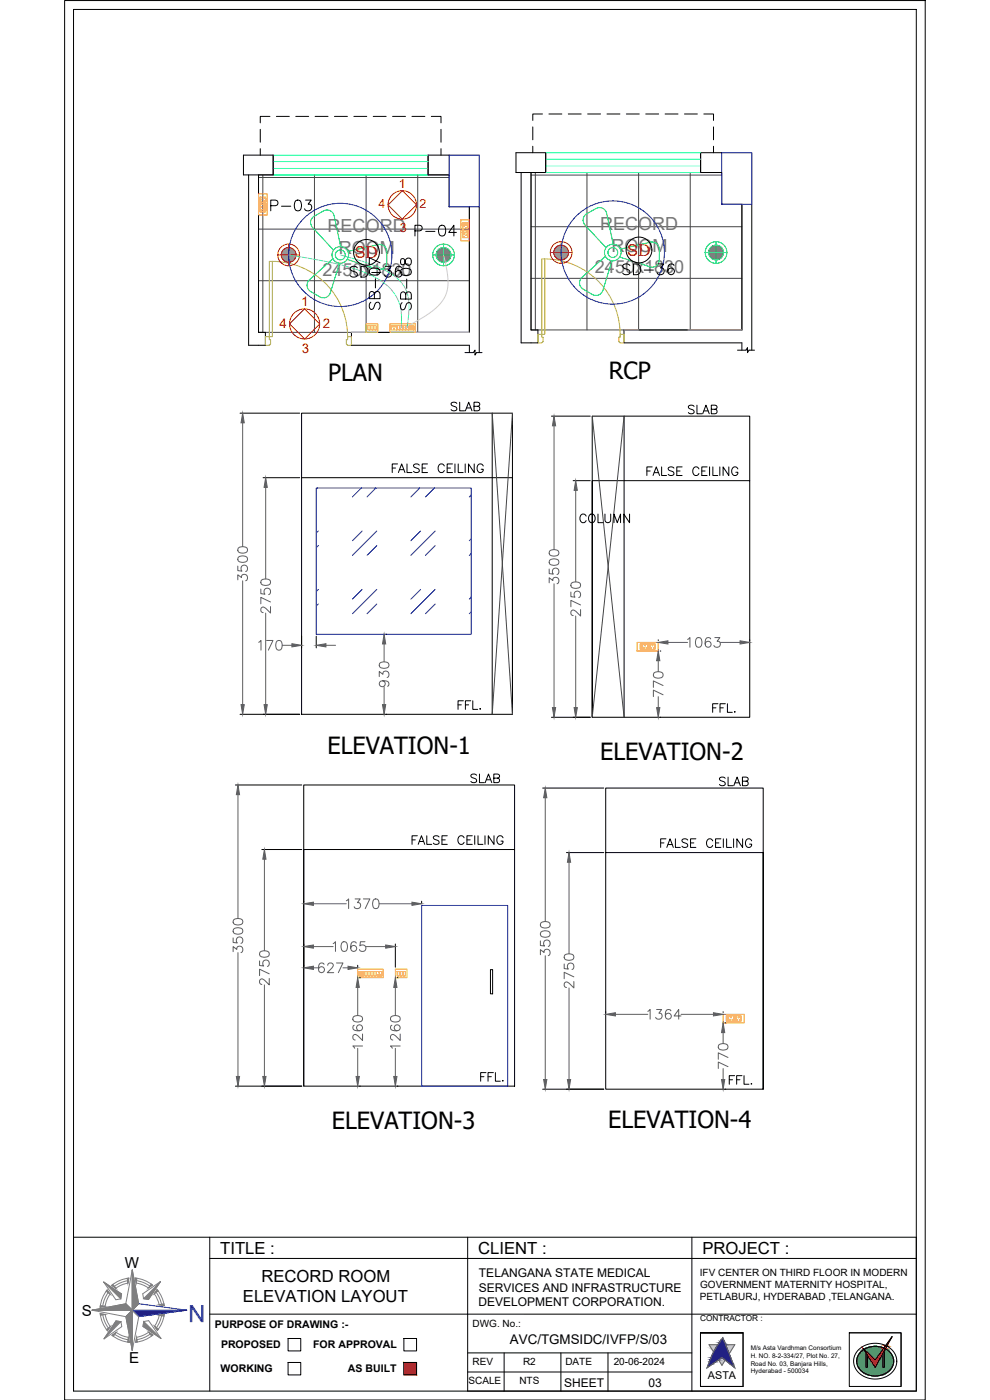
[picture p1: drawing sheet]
<svg xmlns="http://www.w3.org/2000/svg" width="297mm" height="420mm" viewBox="0 0 297 420" stroke-linecap="round" stroke-linejoin="round" font-family="sans-serif">
<!-- layer: ELE-LIGHTING WIRING -->
<g fill="none" stroke="#454545" stroke-width=".3">
<path d="M77.6 52.5h57.2v9.6h6v37.6h-63.2zM77.6 53.3h57.2M78.9 52.5v47.2M94.4 52.5v47.2M109.8 52.5v47.2M125.3 52.5v47.2M159.3 51.8h57.2v9.5h6.1v37.7h-63.3zM159.3 52.5h57.2M160.6 51.8v47.2M176.1 51.8v47.2M191.6 51.8v47.2M207.1 51.8v47.2"/>
<path d="M77.6 68.8h63.2M159.3 68h63.3M77.6 84.3h63.2M159.3 83.5h63.3"/>
</g>
<!-- layer: walls -->
<path d="M73 46.6h9v5.9h-9zM74.6 52.5v51.1h5v-3.9h-2v-47.2M134.8 46.6h-6.4v5.9h6.4M154.8 45.8h8.9v6h-8.9zM156.4 51.8v51.1h5v-3.9h-2.1v-47.2M216.5 45.8h-6.3v6h6.3M140.8 62.1v37.6h-35.3v3.9h35.3v2.2M143.8 62.1v43.7M222.6 61.3v37.7h-35.4v3.9h35.4v2.2M225.6 61.3v43.8" fill="none" stroke="#000" stroke-width=".3"/>
<!-- layer: DOOR -->
<path d="M80.8 78.4h.9v22.6h-.9zM81.7 78.4a22.6 22.6 0 0 1 22.6 23.5M162.6 77.7h.9v22.6h-.9zM163.5 77.7a22.6 22.6 0 0 1 22.5 23.5M79.6 101h1.2v.9h.4v1.3l-.4 .4h-1.2zM104.3 101h1.2v2.6h-1.2l-.4-.4v-1.3h.4zM161.4 100.3h1.2v.9h.3v1.3l-.3 .4h-1.2zM186.1 100.3h1.1v2.6h-1.1l-.4-.4v-1.3h.4z" fill="none" stroke="#c8c92d" stroke-width=".3"/>
<!-- layer: col -->
<path d="M134.8 46.6h9v15.5h-9zM216.5 45.8h9.1v15.5h-9.1z" fill="none" stroke="#00f" stroke-width=".35"/>
<!-- layer: Lines -->
<g fill="none" stroke="#000" stroke-width=".3">
<path d="M78.1 38.8v3.9M81 34.9h-2.9v2M82.9 34.9h3.9M88.7 34.9h3.9M94.6 34.9h3.8M100.4 34.9h3.8M106.2 34.9h3.8M112 34.9h3.9M117.8 34.9h3.9M123.6 34.9h3.9M129.4 34.9h2.9v2M132.3 38.8v3.9"/>
<path d="M159.9 38.1v3.9M162.8 34.2h-2.9v1.9M164.7 34.2h3.9M170.5 34.2h3.9M176.3 34.2h3.9M182.1 34.2h3.9M187.9 34.2h3.9M193.7 34.2h3.9M199.6 34.2h3.8M205.4 34.2h3.8M211.2 34.2h2.9v1.9M214.1 38.1v3.9"/>
<path d="M78.1 44.6v2M132.3 44.6v2M159.9 43.9v1.9M214.1 43.9v1.9"/>
</g>
<!-- layer: Window -->
<path d="M82 52.5h46.4M82 50.6h46.4M82 46.6h46.4M82 48.5h46.4M163.7 51.8h46.5M163.7 49.8h46.5M163.7 45.8h46.5M163.7 47.8h46.5" fill="none" stroke="#0ff" stroke-width=".3"/>
<!-- layer: wall -->
<path d="M82 46.6v5.9M128.4 46.6v5.9M163.7 45.8v6M210.2 45.8v6" fill="none" stroke="#000" stroke-width=".3"/>
<!-- layer: ELE-12W UPS LIGHT -->
<g fill="none" stroke="#0f0" stroke-width=".3">
<path d="M129.8 76.5h6.5M133.1 73.3v6.5M211.6 75.8h6.5M214.8 72.5v6.5"/>
<circle cx="133.1" cy="76.5" r="2.21"/>
<circle cx="133.1" cy="76.5" r="3.3"/>
<circle cx="214.8" cy="75.8" r="2.21"/>
<circle cx="214.8" cy="75.8" r="3.3"/>
</g>
<g fill="none" stroke="#808080" stroke-width=".3">
<path d="M130.9 76.5l2.1 2.2M130.9 76.4l2.3 2.3M130.9 76.7l2 2M130.9 76.3l2.4 2.4M130.9 76.2l2.5 2.5M130.9 76.8l1.9 1.9M130.9 76.1l2.6 2.6M130.9 76.9l1.8 1.8M130.9 76l2.7 2.7M130.9 75.9l2.8 2.7M130.9 77.1l1.6 1.5M131 75.8l2.8 2.8"/>
<path d="M131 77.2l1.3 1.4M131 75.7l2.9 2.9M131.1 75.6l2.9 2.9M131.1 77.4l1 1.1M131.1 75.5l3 3M131.1 75.4l3.1 3M131.2 77.7l.7 .7M131.2 75.3l3.1 3.1-3.1-3M131.3 75.2l3.1 3.1M131.4 75.1l3.1 3.1M131.4 75l3.2 3.1M131.5 75l3.1 3.1"/>
<path d="M131.6 74.9l3.1 3.1-3.1-3.1M131.7 74.8l3.1 3.1M131.7 74.8l3.1 3M131.8 74.7l3.1 3.1M131.9 74.6l3 3.1M132 74.6l3 3M132.1 74.5l3 3M132.2 74.5l2.9 2.9M132.3 74.5l2.8 2.8M132.3 74.4l2.9 2.8M132.4 74.4l2.8 2.8M132.5 74.4l2.7 2.7"/>
<path d="M132.6 74.3l2.6 2.7M132.7 74.3l2.6 2.6M132.8 74.3l2.5 2.5M132.9 74.3l2.4 2.4M133 74.3l2.3 2.3M133.1 74.3l2.2 2.1M133.3 74.3l2 2M133.4 74.3l1.9 1.9M133.5 74.3l1.7 1.7M133.7 74.4l1.5 1.5M133.9 74.4l1.2 1.3M134.1 74.5l1 1"/>
<path d="M134.4 74.7l.5 .5M212.6 75.7l2.3 2.3M212.6 75.8l2.2 2.2M212.6 75.9l2.1 2.1M212.6 75.6l2.4 2.4M212.7 76.1l1.9 1.9M212.7 75.5l2.4 2.5M212.7 75.4l2.5 2.6M212.7 76.2l1.7 1.8M212.7 75.3l2.6 2.6M212.7 76.4l1.6 1.5M212.7 75.2l2.7 2.7"/>
<path d="M212.7 75.1l2.8 2.8M212.8 76.5l1.3 1.4M212.8 75l2.8 2.9M212.8 74.9l2.9 2.9M212.8 74.9l3 2.9M212.8 76.7l1.1 1.1M212.9 74.8l2.9 3M212.9 74.7l3 3M213 74.6l3 3.1M213 77l.7 .6M213 74.6l3.1 3M213.1 74.5l3 3.1"/>
<path d="M213.1 74.4l3.1 3.1M213.3 74.2l3.1 3.2M213.3 74.2l3.2 3.1M213.4 74.1l3.1 3.2M213.4 74.1l3.2 3.1M213.5 74l3.1 3.1M213.6 74l3.1 3.1M213.6 73.9l3.1 3.1M213.7 73.9l3 3M213.8 73.8l3 3M213.9 73.8l2.9 3M213.9 73.8l3 2.9"/>
<path d="M214 73.7l2.9 2.9M214.1 73.7l2.8 2.8M214.2 73.7l2.8 2.7M214.3 73.6l2.7 2.7M214.4 73.6l2.6 2.6M214.5 73.6l2.5 2.6M214.6 73.6l2.4 2.5M214.7 73.6l2.4 2.3M214.8 73.6l2.3 2.2M214.9 73.6l2.2 2.1M215 73.6l2 2M215.2 73.6l1.8 1.9"/>
<path d="M215.3 73.6l1.7 1.7M215.5 73.7l1.5 1.5M215.6 73.7l1.3 1.3M215.8 73.8l1 1M216.1 74l.5 .5M216.3 77.4l-3.1-3.1 3.1 3.2"/>
</g>
<!-- layer: ELE-12W LED -->
<g fill="none" stroke="#f00" stroke-width=".3">
<path d="M83.3 76.5h6.6M86.6 73.3v6.5M165.1 75.8h6.5M168.4 72.5v6.5"/>
<circle cx="86.6" cy="76.5" r="2.21"/>
<circle cx="86.6" cy="76.5" r="3.3"/>
<circle cx="168.4" cy="75.8" r="2.21"/>
<circle cx="168.4" cy="75.8" r="3.3"/>
</g>
<g fill="none" stroke="#989898" stroke-width=".3">
<path d="M84.4 76.4l2.3 2.3M84.4 76.5l2.2 2.2M84.4 76.7l2 2M84.4 76.3l2.4 2.4M84.4 76.8l1.9 1.9M84.4 76.2l2.5 2.5M84.4 76.1l2.6 2.6M84.4 76.9l1.8 1.8M84.4 76l2.7 2.7M84.5 77.1l1.5 1.5M84.5 75.9l2.7 2.7M84.5 75.8l2.8 2.8"/>
<path d="M84.5 77.2l1.4 1.4M84.5 75.8l2.9 2.8M84.6 75.7l2.8 2.9M84.6 75.6l2.9 2.9M84.6 77.4l1.1 1.1M84.6 75.5l3 3M84.7 75.4l3 3M84.7 75.4l3.1 3M84.7 77.7l.7 .7M84.8 75.3l3 3.1M84.8 75.2l3.1 3.1M84.9 75.2l3.1 3.1"/>
<path d="M84.9 75.1l3.1 3.1M85 75l3.1 3.1M85.1 74.9l3.1 3.1M85.1 74.9l3.2 3.1M85.2 74.8l3.1 3.1M85.3 74.8l3.1 3M85.3 74.7l3.1 3.1M85.5 74.6l3 3M85.6 74.5l3 3M85.7 74.5l2.9 2.9M85.8 74.5l2.9 2.8M85.9 74.4l2.8 2.8"/>
<path d="M86 74.4l2.7 2.8M86 74.4l2.7 2.7M86.1 74.3l2.7 2.7M86.2 74.3l2.6 2.6M86.3 74.3l2.5 2.5M86.4 74.3l2.4 2.4M86.6 74.3l2.2 2.3M86.7 74.3l2.1 2.1M86.8 74.3l2 2M86.9 74.3l1.9 1.9M87.1 74.3l1.7 1.7M87.2 74.4l1.5 1.5"/>
<path d="M87.4 74.4l1.3 1.3M87.6 74.5l1 1M87.9 74.7l.5 .5M88.5 77.6l-3-3 3 3.1M166.2 75.7l2.2 2.3M166.2 75.8l2.1 2.2M166.2 75.6l2.4 2.4M166.2 75.9l2 2.1M166.2 75.5l2.5 2.5M166.2 76.1l1.9 1.9M166.2 75.4l2.6 2.6M166.2 76.2l1.7 1.8"/>
<path d="M166.2 75.3l2.7 2.6M166.2 75.2l2.8 2.7M166.2 76.4l1.6 1.5M166.3 75.1l2.7 2.8M166.3 76.5l1.3 1.4M166.3 75l2.8 2.9M166.3 74.9l2.9 2.9M166.4 74.9l2.9 2.9M166.4 76.7l1 1.1M166.4 74.8l3 3M166.4 74.7l3 3M166.5 74.6l3 3.1"/>
<path d="M166.5 77l.7 .6M166.5 74.6l3.1 3M166.6 74.5l3.1 3.1M166.6 74.4l3.1 3.1M166.7 74.4l3.1 3.1M166.7 74.3l3.2 3.1M166.8 74.2l3.1 3.2M166.8 74.2l3.2 3.1M166.9 74.1l3.1 3.2M167 74.1l3.1 3.1M167 74l3.1 3.1M167.1 74l3.1 3.1"/>
<path d="M167.2 73.9l3 3.1M167.2 73.9l3.1 3M167.3 73.8l3 3M167.4 73.8l2.9 3M167.5 73.8l2.9 2.9M167.6 73.7l2.8 2.9M167.6 73.7l2.9 2.8M167.7 73.7l2.8 2.7M167.8 73.6l2.7 2.7M167.9 73.6l2.6 2.6M168 73.6l2.6 2.6M168.1 73.6l2.5 2.5"/>
<path d="M168.2 73.6l2.4 2.3M168.3 73.6l2.3 2.2M168.4 73.6l2.2 2.1M168.6 73.6l2 2M168.7 73.6l1.9 1.9M168.8 73.6l1.7 1.7M169 73.7l1.5 1.5M169.2 73.7l1.2 1.3M169.4 73.8l.9 1M169.7 74l.5 .5"/>
</g>
<!-- layer: ELE-1200MM CEILINGFAN -->
<g fill="none" stroke="#0f0" stroke-width=".3">
<path d="M99.9 77.6l-7.1 6.4a2.17 2.17 0 0 0 .4 3.5l2.7 1.6a2.17 2.17 0 0 0 3.2-1.2l2.8-8.9M100.3 64.7l1.9 9.3M100.3 64.7a2.17 2.17 0 0 0-3.2-1.4l-2.8 1.6a2.17 2.17 0 0 0-.6 3.3l6.4 6.9M104.4 75.5l9-2.1a2.17 2.17 0 0 1 2.7 2.1M181.6 76.9l-7 6.4a2.17 2.17 0 0 0 .3 3.4M183.6 78.3l-2.7 8.9a2.17 2.17 0 0 1-3.2 1.2l-2.8-1.6M184 73.3l-2-9.3a2.17 2.17 0 0 0-3.2-1.4l-2.8 1.6a2.17 2.17 0 0 0-.5 3.3l6.3 6.8M186.1 74.8l9.1-2.1a2.17 2.17 0 0 1 2.6 2.1v3.2"/>
<circle cx="102.1" cy="76.5" r="1.48"/>
<circle cx="102.1" cy="76.5" r="2.5"/>
<circle cx="183.9" cy="75.8" r="1.48"/>
<circle cx="183.9" cy="75.8" r="2.5"/>
</g>
<g fill="none" stroke="#00f" stroke-width=".3">
<circle cx="102.1" cy="76.5" r="15.5"/>
<circle cx="183.9" cy="75.8" r="15.5"/>
</g>
<!-- layer: ELE-LIGHTING WIRING -->
<path d="M133.1 76.5a23.2 23.2 0 0 1 1 10.9 15.3 15.3 0 0 1-8 8.4l-4.8 2.6M105.5 99.7h4.3M124.6 99.7h16.2M187.2 99h4.4M206.4 99h16.2" fill="none" stroke="#debad0" stroke-width=".3"/>
<!-- layer: ELE-4M UPS P.SB -->
<path d="M109.8 97.2h3.5v2.5h-3.5zM110.4 97.7h.6v1.3h-.6zM111.2 97.7h.7v1.3h-.7zM112.1 97.7h.7v1.3h-.7zM118.6 290.8h3.5v2.6h-3.5zM119.1 291.6h.7v1.3h-.7zM120 291.6h.7v1.3h-.7zM120.9 291.6h.7v1.3h-.7z" fill="none" stroke="#ffbf00" stroke-width=".3"/>
<!-- layer: ELE-4M RAW P.SB -->
<g fill="none" stroke="#ffbf00" stroke-width=".3">
<path d="M117 97.2h7.6v2.5h-7.6zM117.4 97.7h1.6v1.3h-1.6zM117.8 98h.2zM118.1 98.5l.1 .3zM118.4 98l.2 .1zM119.1 97.7h.7v1.3h-.7zM120 97.7h.7v1.3h-.7zM120.9 97.7h.7v1.3h-.7zM121.8 97.7h.7v1.3h-.7zM122.7 97.7h1.5v1.3h-1.5zM123.2 98.4h.2l-.1 .1M123.5 98.1v.2"/>
<path d="M123.5 98.4l.1 .1M123.5 98.4h.2M123.6 98.1l-.1 .2M107.3 290.8h7.7v2.6h-7.7zM107.7 291.6h1.5v1.3h-1.5zM108.3 292.1l.1 .1h-.1M108.4 292.5l.1-.2v.2M108.7 292.1l-.2 .1M108.7 292.2l-.2 .1M109.4 291.6h.7v1.3h-.7zM110.3 291.6h.7v1.3h-.7zM111.2 291.6h.7v1.3h-.7z"/>
<path d="M112.1 291.6h.7v1.3h-.7zM113 291.6h1.6v1.3h-1.6zM113.4 292.5l.2 .1zM113.7 292h.1M113.7 292l.1-.2v.2M114.1 292.4v.2z"/>
<circle cx="123.5" cy="98.3" r=".49"/>
<circle cx="123.5" cy="98.3" r=".04"/>
<circle cx="108.5" cy="292.3" r=".49"/>
<circle cx="108.5" cy="292.3" r=".04"/>
</g>
<!-- layer: ELE-LIGHTING WIRING -->
<path d="M86.6 76.5l3.4 .6a74.5 74.5 0 0 1 22.5 6.1 13.3 13.3 0 0 1 7.9 13.8v1.4M102.1 76.5l2.4 .7a38.2 38.2 0 0 1 14.5 6.2 10.7 10.7 0 0 1 3.7 9.9l-.5 5.1" fill="none" stroke="#63d7b6" stroke-width=".3"/>
<!-- layer: ELE-2NOS OF 6-16 RAW POWER SOCKET -->
<g fill="none" stroke="#ff7f00" stroke-width=".3">
<path d="M77.6 58.2h2.5v6.3h-2.5zM138.2 66h2.6v6.3h-2.6zM138.7 69.9h1.7v1.4h-1.7zM138.7 66.9h1.7h-1.7v.6h1.7M138.7 67.6h1.7v1.5h-1.7M138.7 69.2h1.7M138.7 69.8h1.7M140.4 69.2v.6v-.6M140.4 66.9v.6v-.6M191.2 192.8h6.3v2.6h-6.3zM192.1 193.3h.6h-.6M192.2 194.7h.5"/>
<path d="M192.7 193.4h-.5v1.3h.5M192.7 193.3v1.6h-.6v-1.6v1.6M192.8 193.3h1.5v1.6h-1.5zM193.1 194.3l.2 .2zM193.5 193.6h.2l-.1 .3zM193.9 194.3l.2 .1-.2 .2zM194.4 193.3h.6h-.6M194.4 193.3v1.6h.6v-1.6M194.4 193.4h.5v1.3h-.5zM194.4 194.7h.5M195.1 193.3h1.4v1.6h-1.4zM195.3 194.3l.2 .2z"/>
<path d="M195.7 193.6h.2l-.1 .3zM196.1 194.3l.2 .1-.2 .2zM217 304.4h6.3v2.6h-6.3zM217.9 304.9h.6h-.6M218.5 305.1h-.5v1.3l.5-.1M218.5 304.9v1.6h-.6v-1.6v1.6M218.6 304.9h1.5v1.6h-1.5zM218.9 306l.2 .1zM219.3 305.2l.2 .1-.1 .2zM219.7 306h.2l-.2 .2zM220.2 304.9h.6h-.6M220.2 304.9v1.6h.6v-1.6"/>
<path d="M220.7 305.1h-.5v1.3l.5-.1M220.9 304.9h1.4v1.6h-1.4zM221.1 306l.2 .1zM221.5 305.2l.2 .1-.1 .2zM222 306h.1l-.2 .2z"/>
</g>
<!-- layer: FA-BELOW SMOKE DERECTOR -->
<g fill="none" stroke="#000" stroke-width=".3">
<circle cx="110" cy="75.7" r="3.9"/>
<circle cx="191.7" cy="75" r="3.9"/>
</g>
<!-- layer: ELE-LIGHTING TEXT -->
<path d="M120.6 90.8a1.22 1.22 0 0 0-.5 1.2 1.22 1.22 0 0 0 .9 1l.4-.3 .5-1.3a.78 .78 0 0 1 .6-.5 .78 .78 0 0 1 .8 .2 1.48 1.48 0 0 1-.3 1.9M121.7 88.4a.84 .84 0 0 1 .9-.8 .84 .84 0 0 1 .8 .8v1.4h-3.2l.1-1.9a.74 .74 0 0 1 1.3 0l.1 1.9" fill="none" stroke="#000" stroke-width=".3"/>
<!-- layer: 0 -->
<path d="M19.4 .2h258.2v420h-258.2zM22.1 2.8h252.8v414.7h-252.8zM139.5 105.8h2.6l.4-.7v1.5l.5-.8h1.6M221.3 105.1h2.5l.5-.8v1.5l.4-.7h1.7M147.2 291h.6v7.3h-.6zM140.3 371.3v46.2h134.6M274.9 371.3h-252.8v46.2M222.9 400h-12.7v16.1h12.7M254.8 400h15.6v16.1M210.2 416v-16h12.7v16" fill="none" stroke="#000" stroke-width=".3"/>
<!-- layer: EQP ASBUILT -->
<g fill="none" stroke="#000" stroke-width=".3">
<path d="M72 124h17.9M90.5 124h63.3v90.4h-63.3zM147.7 124v90.4M165.5 124.9h11.6M187.3 124.9v90.4M78.9 143.4h11M90.5 143.4h63.3v71M172 144.3h5.1M224.9 144.3h-47.2v71h47.2v-90.4h-47.2v90.4M90.5 190.9v3.5M94.9 190.9v3.5M115.8 190.4h.2"/>
<path d="M197.5 192v.2M198.1 195.4h.2M224.9 192v.2M72 214.4h17.9M115.8 214.4h.2M165.5 215.3h11.6M198.1 215.3h.2M70.6 235.6h20M91.1 235.6h63.3v90.4h-63.3zM162.8 236.5h18.4M78.6 255h12M154.4 255h-63.3v71"/>
<path d="M170 255.9h11.2M181.7 255.9h47.3v71h-47.3v-90.4h47.3v90.4M91.1 270.5v.2M126.5 270.5v.7M91.1 283.3v7M107.3 289.7v.6M107.9 293.4h.2M118.6 283.3v7M119.2 293.4h.2M181.7 303.6v.2M217 303.6v.2M217.5 307h.2"/>
<path d="M70.6 326h20M107.9 326h.2M119.2 326h.2M162.8 326.9h18.4"/>
</g>
<path d="M147.7 124l6.1 90.4M153.8 124l-6.1 90.4M177.7 124.9l9.6 90.4M187.3 124.9l-9.6 90.4" fill="none" stroke="#454545" stroke-width=".3"/>
<g fill="none" stroke="#5e5e5e" stroke-width=".3">
<path d="M72.8 126.9v37.2M166.2 127.8v37.1M79.7 146.3v27.4M172.7 147.2v27.4M71.4 174v-1.5l1.1 .8a.97 .97 0 0 1 1.5-.7 .97 .97 0 0 1-.3 1.7M71.4 169.9v1.4l1.2 .1a1.03 1.03 0 0 1 0-1.6 1.03 1.03 0 0 1 1.5 .2 1.03 1.03 0 0 1-.4 1.5M71.5 167.2a2.25 2.25 0 0 1 2.6 0 .94 .94 0 0 1-.4 1.4 1.47 1.47 0 0 1-2.3-.9zM71.5 164.5a2.25 2.25 0 0 1 2.6 0 .95 .95 0 0 1-.4 1.4 1.88 1.88 0 0 1-2.3-.7zM72.8 174.3v37.2M78.3 176.8v1.4l1.2 .1a1.03 1.03 0 0 1 0-1.5 1.03 1.03 0 0 1 1.5 .2 1.03 1.03 0 0 1-.4 1.5M78.4 174.2a2.26 2.26 0 0 1 2.6 0 .95 .95 0 0 1-.4 1.4 2.4 2.4 0 0 1-2.2-.3zM164.8 174.9v-1.5l1.1 .8a.97 .97 0 0 1 1.5-.7 .97 .97 0 0 1-.3 1.7"/>
<path d="M164.8 170.8v1.4l1.2 .1a1.03 1.03 0 0 1 0-1.6 1.03 1.03 0 0 1 1.5 .2 1.03 1.03 0 0 1-.4 1.5M164.9 168.1a2.26 2.26 0 0 1 2.6 0 .95 .95 0 0 1-.4 1.4 2.42 2.42 0 0 1-2.2-.3zM164.9 165.4a2.23 2.23 0 0 1 2.6 0 .94 .94 0 0 1-.4 1.4 2.42 2.42 0 0 1-2.2-.3zM166.2 175.2v37.2M171.3 177.7v1.4l1.2 .1a1.03 1.03 0 0 1 0-1.5 1.03 1.03 0 0 1 1.5 .1 1.03 1.03 0 0 1-.4 1.5M171.4 175.1a2.23 2.23 0 0 1 2.7 0 .94 .94 0 0 1-.5 1.3 2.41 2.41 0 0 1-2.2-.2zM77.6 192.8l.7-.6v2.9M79.7 184v27.5M80 192.2h1.9l-1.4 2.9M81.2 182v2l-1.4-1.4a.9 .9 0 0 0-1.3-.3l-.2 .4v.6l.2 .4 .5 .1M81.2 180.7l-2.9-1.4v1.9M83.1 192.4a.94 .94 0 0 1 1.4 .4 1.47 1.47 0 0 1-.9 2.3 1.86 1.86 0 0 1-.5-2.7z"/>
<path d="M84.7 193.7h2.9M97.8 193.7h2.9M113.9 199a2.26 2.26 0 0 1 2.7 0 .95 .95 0 0 1-.5 1.4 2.4 2.4 0 0 1-2.2-.2zM115.2 193.3v5.3M172.7 184.9v27.5M174.2 182.9v2l-1.4-1.4a.87 .87 0 0 0-1.4-.1l-.1 .8 .3 .4 .4 .1M174.2 181.6l-2.9-1.4v1.9M197.5 198.3v3.3M200.4 192.8h5.9M206.3 191.9l.7-.6v3M209.1 191.5a.95 .95 0 0 1 1.4 .4 2.39 2.39 0 0 1-.3 2.2 .94 .94 0 0 1-1.4-.4 2.42 2.42 0 0 1 .3-2.2zM213.2 191.8a.85 .85 0 0 0-1.2-.3 1.74 1.74 0 0 0 .4 2.8 .9 .9 0 0 0 1-.9 .9 .9 0 0 0-.9-.9 .9 .9 0 0 0-.9 .8"/>
<path d="M214.5 191.3h1.5l-.8 1.2a.97 .97 0 0 1 .7 1.5 .97 .97 0 0 1-1.7-.3M216.1 192.8h5.9M113.8 203.1v-1.6l1.1 .9a.97 .97 0 0 1 1.6-.8 .97 .97 0 0 1-.4 1.7M114.8 204.3a.9 .9 0 0 1 .7 1.2 .9 .9 0 0 1-1.4 .4 .9 .9 0 0 1 .1-1.5 2.63 2.63 0 0 1 2.4 .3 .86 .86 0 0 1-.3 1.3M115.2 206.1v5.4M196.2 202a2.24 2.24 0 0 1 2.6 0 .94 .94 0 0 1-.4 1.4 2.42 2.42 0 0 1-2.2-.3zM197.5 209.1v3.3M199 208.5l-3-1.4v2M199 205.7l-3-1.3v1.9M71.4 238.5v37.1M163.6 239.4v37.2M79.3 257.9v27.4"/>
<path d="M170.7 258.8v27.4M70.1 278.8a2.25 2.25 0 0 1 2.6 0 .94 .94 0 0 1-.4 1.4 1.47 1.47 0 0 1-2.4-.9zM70.1 276.1a2.25 2.25 0 0 1 2.6 0 .95 .95 0 0 1-.4 1.4 1.88 1.88 0 0 1-2.4-.7zM94 271.2h9.9M103.9 270.3l.7-.5v2.9M106.5 269.8h1.6l-.9 1.1a.97 .97 0 0 1 .9 1.3 .97 .97 0 0 1-1.6 .3l-.2-.4M109 269.8h2l-1.4 2.9M112.2 269.9a.94 .94 0 0 1 1.4 .4 2.39 2.39 0 0 1-.3 2.2 .94 .94 0 0 1-1.4-.4 2.41 2.41 0 0 1 .3-2.2zM113.7 271.2h9.9M162.3 279.8a2.25 2.25 0 0 1 2.6 0 .95 .95 0 0 1-.4 1.3 1.88 1.88 0 0 1-2.4-.7zM162.3 277a2.25 2.25 0 0 1 2.6 0 .95 .95 0 0 1-.4 1.4 2.41 2.41 0 0 1-2.2-.3zM69.9 285.6v-1.5l1.2 .8a.97 .97 0 0 1 1.3-.9 .97 .97 0 0 1 .3 1.6l-.4 .3"/>
<path d="M69.9 281.5v1.4l1.3 .1a1.03 1.03 0 0 1 0-1.6 1.03 1.03 0 0 1 1.5 .2 1.03 1.03 0 0 1-.4 1.5M71.4 285.9v37.2M77.9 288.4v1.4l1.2 .1a1.03 1.03 0 0 1 0-1.5 1.03 1.03 0 0 1 1.5 .2 1.03 1.03 0 0 1-.4 1.4M78 285.8a2.26 2.26 0 0 1 2.6 0 .95 .95 0 0 1-.4 1.3 2.39 2.39 0 0 1-2.2-.2zM79.3 295.6v27.5M80.8 293.6v2l-1.4-1.4a.9 .9 0 0 0-1.2-.3l-.3 .4v.6l.3 .4 .4 .1M80.8 292.3l-2.9-1.4v1.9M94 290.5h1.6M94 284.1h6M97.2 289.4a.85 .85 0 0 0-1.2-.3 1.73 1.73 0 0 0 .4 2.8 .9 .9 0 0 0 1-.8 .9 .9 0 0 0-.9-1 .9 .9 0 0 0-.9 .8M98.3 289.7l.2-.4 .4-.3h.5l.5 .3a.9 .9 0 0 1-.3 1.2l-1.4 1.4h1.9M100 283.2l.7-.6v2.9"/>
<path d="M101 289h1.9l-1.4 2.9M102.7 282.8a.95 .95 0 0 1 1.4 .4 2.39 2.39 0 0 1-.3 2.2 .94 .94 0 0 1-1.3-.4 2.42 2.42 0 0 1 .2-2.2zM102.9 290.5h1.5M106.9 283a.86 .86 0 0 0-1.3-.2 1.74 1.74 0 0 0 .5 2.7 .9 .9 0 0 0 .9-.8 .9 .9 0 0 0-.8-1 .9 .9 0 0 0-1 .9M107.3 296.3v8.5M109.5 282.6h-1.4l-.1 1.3a1.02 1.02 0 0 1 1.5-.1 1.02 1.02 0 0 1-.2 1.6 1.02 1.02 0 0 1-1.4-.4M109.8 284.1h5.9M118.6 296.3v8.5M162.1 286.5v-1.5l1.2 .8a.97 .97 0 0 1 1.5-.7 .97 .97 0 0 1-.3 1.7M162.1 282.4v1.4l1.3 .1a1.03 1.03 0 0 1 0-1.5 1.03 1.03 0 0 1 1.5 .1 1.03 1.03 0 0 1-.4 1.5M163.6 286.8v37.2M169.3 289.3v1.4l1.2 .1a1.03 1.03 0 0 1 0-1.5 1.03 1.03 0 0 1 1.5 .2 1.03 1.03 0 0 1-.4 1.5"/>
<path d="M169.4 286.7a2.25 2.25 0 0 1 2.6 0 .95 .95 0 0 1-.4 1.4 2.41 2.41 0 0 1-2.2-.3zM170.7 296.5v27.5M172.2 294.6v1.9l-1.4-1.4a.87 .87 0 0 0-1.4-.1l-.1 .8 .3 .4 .4 .2M172.2 293.2l-2.9-1.4v1.9M106 305.2a2.23 2.23 0 0 1 2.6 0 .94 .94 0 0 1-.4 1.4 2.42 2.42 0 0 1-2.2-.3zM106.3 307.7a.86 .86 0 0 0-.3 1.2 1.74 1.74 0 0 0 2.8-.4 .9 .9 0 0 0-.9-.9 .9 .9 0 0 0-.9 .8 .9 .9 0 0 0 .8 1M107.3 314.6v8.5M108.8 313.9h-2.9l.5 .7M108.8 310.3v2l-1.4-1.4a.91 .91 0 0 0-1.3-.3l-.2 .4v.6l.2 .4 .5 .1M117.3 305.2a2.24 2.24 0 0 1 2.6 0 .94 .94 0 0 1-.4 1.4 2.42 2.42 0 0 1-2.2-.3zM117.6 307.7a.86 .86 0 0 0-.3 1.2 1.74 1.74 0 0 0 2.8-.4 .9 .9 0 0 0-.9-.9 .9 .9 0 0 0-.9 .8 .9 .9 0 0 0 .8 1M118.6 314.6v8.5"/>
<path d="M120.1 313.9h-2.9l.5 .7M120.1 310.3v2l-1.4-1.4a.9 .9 0 0 0-1.3-.3l-.2 .4v.6l.2 .4 .5 .1M184.6 304.4h9.8M194.4 303.5l.7-.5v2.9M197 303h1.5l-.8 1.1a.97 .97 0 0 1 .7 1.5 .97 .97 0 0 1-1.7-.3M201.3 303.4a.86 .86 0 0 0-1.3-.3 1.74 1.74 0 0 0 .5 2.8 .9 .9 0 0 0 .9-.9 .9 .9 0 0 0-.8-.9 .9 .9 0 0 0-1 .8M204.3 304.9h-2l1.3-1.9v2.9M204.3 304.4h9.8M215.7 313.6a2.23 2.23 0 0 1 2.6 0 .94 .94 0 0 1-.4 1.4 2.41 2.41 0 0 1-2.2-.3zM217 309.9v3.3M218.4 317.4l-2.9-1.4v1.9M218.4 320.1l-2.9-1.4v2"/>
</g>
<g fill="#5e5e5e" stroke="#5e5e5e" stroke-width=".3">
<path d="M166.2 124.9l.5 2.9h-1z"/>
<path d="M165.7 212.4h1l-.5 2.9z"/>
<path d="M172.7 144.3l.5 2.9h-.9z"/>
<path d="M172.3 212.4h.9l-.5 2.9z"/>
<path d="M197.5 192.8l2.9-.5v1z"/>
<path d="M222 192.3l2.9 .5-2.9 .5z"/>
<path d="M197.5 195.4l.5 2.9h-1z"/>
<path d="M197 212.4h1l-.5 2.9z"/>
<path d="M72.8 124l.5 2.9h-1z"/>
<path d="M72.3 211.5h1l-.5 2.9z"/>
<path d="M79.7 143.4l.5 2.9h-1z"/>
<path d="M79.2 211.5h1l-.5 2.9z"/>
<path d="M94.9 193.7l2.9-.5v1z"/>
<path d="M87.6 193.2l2.9 .5-2.9 .5z"/>
<path d="M115.2 190.4l.5 2.9h-.9z"/>
<path d="M114.8 211.5h.9l-.5 2.9z"/>
<path d="M163.6 236.5l.5 2.9h-1z"/>
<path d="M163.1 324h1l-.5 2.9z"/>
<path d="M170.7 255.9l.5 2.9h-1z"/>
<path d="M170.2 324h1l-.5 2.9z"/>
<path d="M214.1 303.9l2.9 .5-2.9 .5z"/>
<path d="M181.7 304.4l2.9-.5v1z"/>
<path d="M217 307l.5 2.9h-1z"/>
<path d="M71.4 235.6l.5 2.9h-1z"/>
<path d="M70.9 323.1h1l-.5 2.9z"/>
<path d="M79.3 255l.5 2.9h-1z"/>
<path d="M78.8 323.1h1l-.5 2.9z"/>
<path d="M104.4 290l2.9 .5-2.9 .4z"/>
<path d="M91.1 290.5l2.9-.5v.9z"/>
<path d="M107.3 293.4l.5 2.9h-1z"/>
<path d="M106.8 323.1h1l-.5 2.9z"/>
<path d="M118.6 293.4l.5 2.9h-1z"/>
<path d="M118.1 323.1h1l-.5 2.9z"/>
<path d="M115.7 283.6l2.9 .5-2.9 .5z"/>
<path d="M91.1 284.1l2.9-.5v1z"/>
<path d="M123.6 270.7l2.9 .5-2.9 .5z"/>
<path d="M91.1 271.2l2.9-.5v1z"/>
</g>
<g fill="none" stroke="#00f" stroke-width=".3">
<path d="M94.9 146.5h46.5v43.9h-46.5zM95.3 146.5l-.4 .3M95.5 159.4l-.6 .6M108.4 146.5l-2.7 2.6M108.7 159.4l-3 2.9M112.8 146.5l-2.7 2.6M113.1 159.4l-7.4 7.3M126 146.5l-2.7 2.6M126.2 159.4l-2.9 2.9M130.3 146.5l-2.6 2.6M130.6 159.4l-7.3 7.3M141.4 148.6l-.6 .5"/>
<path d="M95.5 176.9l-.6 .6M95.5 163.7l-.6 .7M108.7 176.9l-3 2.9M113.1 176.9l-7.4 7.3M113.1 163.7l-3 3M126.2 176.9l-2.9 2.9M130.6 176.9l-7.3 7.3M130.6 163.7l-2.9 3M141.4 166.1l-.6 .6M141.4 161.7l-.6 .6M141.4 179.2l-.6 .6M95.5 181.3l-.6 .6"/>
<path d="M113.1 181.3l-3 2.9M130.6 181.3l-2.9 2.9M141.4 183.6l-.6 .6M126.5 271.7h25.8v54.3h-25.8z"/>
</g>
<!-- layer: 0 -->
<g fill="none" stroke="#f00" stroke-width=".3">
<path d="M116.4 61.5l4.3-4.3 4.3 4.3-4.3 4.3zM91.4 92.7l4.5 4.5-4.5 4.5-4.5-4.5z"/>
<circle cx="120.7" cy="61.5" r="4.3"/>
<circle cx="91.4" cy="97.2" r="4.5"/>
</g>
<!-- layer: HATCH -->
<path d="M274.9 371.3v46.2" fill="none" stroke="#000" stroke-width=".3"/>
<!-- layer: TITLE -->
<g fill="none" stroke="#808080" stroke-width=".3">
<path d="M27.6 393.2h12.1l-1.9 2 1.9-2zM30.9 394.6l.7 2.4 .9 1.6M31.1 384.7l5.4 3.6-.3 1.5-1.4 .3zM32.2 387.1l.8 1.3-.9 1.7-.6 1.9-1.4 .3a9.7 9.7 0 0 1 2.1-5.2zM32.2 399.4a9.7 9.7 0 0 1-2.1-5.2l1.5 .3 .5 1.9 1 1.7-.9 1.3M32.4 388l-.9 1.6-.7 2.3M33.5 385.8a9.7 9.7 0 0 1 5.2-2.2l-.3 1.5-1.9 .5-1.7 1zM34.8 396.4l1.5 .3 .2 1.4-5.3 3.7zM37.7 391.3l2 1.9-2-1.9M37.7 391.3l-10.1 1.9 10.2 2 1.9 10.1 1.9-10.2M38.3 384.4l-2.4 .7-1.6 .9M39.7 381.1v12.1v-12.1"/>
<path d="M40.6 383.6a9.7 9.7 0 0 1 5.2 2.1l-1.3 .8-1.7-.9-1.9-.5zM41 384.3l2.3 .7 1.6 .9M41.6 391.3l-1.9-10.2-2 10.2M41.6 391.3l-1.9 1.9v12.1v-12.1l1.9 1.9-1.9-1.9zM42.8 388.3l5.4-3.7-3.6 5.4-1.5-.2zM43.1 396.6l1.5-.2 3.7 5.3-5.4-3.6zM46.9 387.9l1.1 2 .5 1.8M47.1 387l1.3 1.9 .9 2.9-1.5-.2-.6-1.7-.9-1.6zM47.8 394.7l1.5-.2-.6 2.2-1.5 2.6-.8-1.3 .8-1.5zM48.5 394.6l-.4 1.8-1.2 2M33.6 400.7l1.3-.8 1.7 .9 1.9 .5 .3 1.5M33.6 400.7a9.7 9.7 0 0 0 5.2 2.1"/>
<path d="M34.4 400.5l1.6 .9 2.4 .7M45 400.4l-1.5 .9-2.4 .7M45.9 400.6a9.7 9.7 0 0 1-5.2 2.2l.3-1.5 1.9-.5 1.7-1 1.3 .8"/>
</g>
<g fill="#808080" stroke="#808080" stroke-width=".3">
<path d="M39.7 381.1l1.9 10.2-1.9 1.9z"/>
<path d="M39.7 393.2v12.1l-1.9-10.1z"/>
<path d="M44.6 399.8l1.3 .8-.4 .4z"/>
<path d="M43.1 396.6l5.2 5.1-5.4-3.6z"/>
<path d="M46.4 398l1.1 .9-.3 .4z"/>
<path d="M41 401.3l.2 1.5h-.5z"/>
<path d="M38.5 401.3l.3 1.5h-.5z"/>
<path d="M31.9 399l1.2-.9-.9 1.3z"/>
<path d="M33.6 400.7l1.3-.8-.9 1.2z"/>
<path d="M34.8 396.4l1.5 .3-5.1 5.1z"/>
<path d="M27.6 393.2l10.1-1.9 2 1.9z"/>
<path d="M30.1 394.2l1.5 .3-1.5 .2z"/>
<path d="M30.1 391.8l1.4 .2-1.4 .3z"/>
<path d="M48.2 384.6l-3.6 5.4-1.5-.2z"/>
<path d="M45.3 385.4l.5 .3-1.3 .8z"/>
<path d="M47.1 387l.3 .4-1.1 .9z"/>
<path d="M40.6 383.6h.5l-.2 1.5z"/>
<path d="M31.1 384.7l5.4 3.6-.3 1.5z"/>
<path d="M38.1 383.7l.6-.1-.3 1.5z"/>
<path d="M32.2 387.1l.8 1.3-1.2-.9z"/>
<path d="M33.5 385.8l.4-.3 .9 1.1z"/>
<path d="M47.7 391.6l1.5-.3 .1 .5z"/>
<path d="M47.8 394.7l1.5-.2-.1 .5z"/>
</g>
<path d="M41.6 391.3l14.4 1.9-14.4 1.9" fill="none" stroke="#00f" stroke-width=".3"/>
<path d="M39.7 393.2h16.3l-14.4 1.9z" fill="#00f" stroke="#00f" stroke-width=".3"/>
<!-- layer: MEP_HVAC_TEXT -->
<path d="M62.9 377.7h212M62.9 371.3v46.2M207.6 371.3v46.2M62.9 394.4h77.4M140.3 394.4h134.6M140.3 406h67.3M140.3 411.8h67.3M151.3 406v11.5M168.3 406v11.5M182.4 406v11.5" fill="none" stroke="#000" stroke-width=".3"/>
<!-- layer: 0.0 -->
<path d="M210.2 400h12.7v16.1h-12.7zM222.9 400h-12.7v16.1M254.8 400h15.6v16.1h-15.6zM86.4 401.7h3.8v3.7h-3.8zM86.4 408.9h3.8v3.7h-3.8zM121.2 401.7h3.8v3.7h-3.8zM121.2 408.9h3.8v3.7h-3.8zM257.6 405.1l1.6-1.2 2.2-.7h2.4l2.2 .7 1.6 1.2 1.2 1.8 .3 1.9-.5 1.7-1.5 1.9-2.5 1.2-2.8 .2-2.6-.7-1.9-1.5-1.1-2.1 .1-2.2 .5-1.2zM258.3 405.6a6.2 6.2 0 0 1 9.5 1.3 4.5 4.5 0 0 1-4.2 6 5.3 5.3 0 0 1-6.6-4.4 3.9 3.9 0 0 1 1.3-2.9zM259 404.8l3.6 3.4 5.1-7.1-5.1 9.2zM259.8 406v4.3h.5v-3.5M265.4 405.3v5h-.5v-4.1" fill="none" stroke="#000" stroke-width=".3"/>
<!-- layer: MEP_HVAC_TEXT -->
<path d="M121.2 408.9l3.8 3.7v-3.7zM121.2 408.9l3.8 3.7h-3.8z" fill="#f00" stroke="#f00" stroke-width=".3"/>
<!-- layer: 0.0 -->
<g fill="#000" stroke="#000" stroke-width=".3">
<path d="M265.4 405.3v.7h-.4z"/>
<path d="M259.8 406.2l.5 .6zM259.8 406.2l.5 .6h-.5z"/>
<path d="M259.8 406.8l.5 3.5v-3.5zM259.8 406.8l.5 3.5h-.5z"/>
<path d="M265 406l.4 .2zM265 406l.4 .2z"/>
<path d="M264.9 406.2l.5 4.1v-4.1zM264.9 406.2l.5 4.1h-.5z"/>
</g>
<g fill="#139b48" stroke="#139b48" stroke-width=".3">
<path d="M262.5 404.1h.3z"/>
<path d="M262.3 412.9h.6z"/>
<path d="M262.5 404.1h.4zM262.3 404.1h.6z"/>
<path d="M262.3 404.1h.7zM262.2 404.1h.8z"/>
<path d="M262.2 404.1h1zM262 404.1h1.2z"/>
<path d="M262 404.1h1.3zM261.9 404.1h1.4z"/>
<path d="M261.9 404.1h1.5zM261.8 404.1h1.6z"/>
<path d="M261.8 404.1h1.7zM261.7 404.1h1.8z"/>
<path d="M261.7 404.1h2zM261.5 404.1h2.2z"/>
<path d="M261.5 404.1l2.3 .1zM261.4 404.2h2.4z"/>
<path d="M261.4 404.2h2.5zM261.3 404.2h2.6z"/>
<path d="M261.3 404.2h2.7zM261.2 404.2h2.8z"/>
<path d="M261.2 404.2h3zM261 404.2h3.2z"/>
<path d="M261 404.2l3.3 .1zM260.9 404.3h3.4z"/>
<path d="M260.9 404.3h3.5zM260.8 404.3h3.6z"/>
<path d="M260.8 404.3h3.7zM260.7 404.3h3.8z"/>
<path d="M260.7 404.3l3.9 .1zM260.5 404.4h4.1z"/>
<path d="M260.5 404.4h4.2zM260.5 404.4h4.2z"/>
<path d="M260.5 404.4l4.4 .1zM260.3 404.5h4.6z"/>
<path d="M260.3 404.5h4.7zM260.2 404.5h4.8z"/>
<path d="M260.2 404.5h4.9zM260.1 404.5h5z"/>
<path d="M260.1 404.5l5.1 .1zM260 404.6h5.2z"/>
<path d="M260 404.6h5.2zM259.9 404.6h5.2z"/>
<path d="M259.9 404.6h5.2zM259.6 404.7h5.5z"/>
<path d="M259.6 404.7h5.5zM259.4 404.8h5.6z"/>
<path d="M265.6 404.8l.3 .1zM265.6 404.8l.3 .1z"/>
<path d="M259.4 404.8h5.6zM259.2 405h5.7z"/>
<path d="M265.6 404.9l.5 .1zM265.6 404.9l.5 .1z"/>
<path d="M259.1 405l.1 .1zM259 405.1h.2z"/>
<path d="M265.5 405l.8 .2zM265.5 405l.8 .2z"/>
<path d="M259 405.1l.3 .2zM258.8 405.3h.5z"/>
<path d="M265.5 405.2l.9 .1zM265.5 405.2l.9 .1h-1z"/>
<path d="M265.4 405.3h1.1zM265.4 405.3h1.1z"/>
<path d="M258.8 405.3l.6 .1zM258.6 405.4h.8z"/>
<path d="M265.4 405.3l1.2 .1zM265.4 405.3l1.2 .1z"/>
<path d="M258.6 405.4l.9 .2zM258.4 405.6l.2-.2 .9 .2z"/>
<path d="M265.4 405.4l1.4 .2zM265.4 405.4l1.4 .2h-1.4z"/>
<path d="M258.4 405.6l1.2 .1zM258.3 405.7l.1-.1 1.2 .1z"/>
<path d="M265.4 405.6l1.6 .1zM265.4 405.6l1.6 .1h-1.6z"/>
<path d="M258.3 405.7l1.4 .2-.1-.2zM258.3 405.7l1.4 .2h-1.6z"/>
<path d="M265.4 405.7l1.7 .2zM265.4 405.7l1.7 .2h-1.7z"/>
<path d="M258.1 405.9l1.7 .1zM258.1 405.9l1.7 .1h-1.8z"/>
<path d="M258 406l1.8 .1zM258 406l1.8 .1z"/>
<path d="M265.4 405.9l1.9 .2-.2-.2zM265.4 405.9l1.9 .2h-1.9z"/>
<path d="M258 406.1l1.8 .1v-.1zM258 406.1l1.8 .1h-2z"/>
<path d="M265.4 406.1l2 .2-.1-.2zM265.4 406.1l2 .2h-2z"/>
<path d="M257.8 406.2l2 .2v-.2zM257.8 406.2l2 .2h-2.1z"/>
<path d="M265.4 406.3l2.1 .1-.1-.1zM265.4 406.3l2.1 .1h-2.1z"/>
<path d="M257.7 406.4l2.1 .2v-.2zM257.7 406.4l2.1 .2h-2.2z"/>
<path d="M265.4 406.4l2.2 .2-.1-.2zM265.4 406.4l2.2 .2h-2.2z"/>
<path d="M257.6 406.6l2.2 .2v-.2zM257.6 406.6l2.2 .2h-2.3z"/>
<path d="M265.4 406.6l2.3 .2-.1-.2zM265.4 406.6l2.3 .2h-2.3z"/>
<path d="M257.5 406.8l2.3 .2v-.2zM257.5 406.8l2.3 .2h-2.4z"/>
<path d="M265.4 406.8l2.4 .2-.1-.2zM265.4 406.8l2.4 .2h-2.4z"/>
<path d="M257.4 407l2.4 .1v-.1zM257.4 407l2.4 .1h-2.5z"/>
<path d="M265.4 407l2.5 .2-.1-.2zM265.4 407l2.5 .2h-2.5z"/>
<path d="M257.3 407.1l2.5 .2v-.2zM257.3 407.1l2.5 .2h-2.6z"/>
<path d="M265.4 407.2l2.6 .2-.1-.2zM265.4 407.2l2.6 .2h-2.6z"/>
<path d="M257.2 407.3l2.6 .2v-.2zM257.2 407.3l2.6 .2h-2.6z"/>
<path d="M265.4 407.4l2.6 .2v-.2zM265.4 407.4l2.6 .2h-2.6z"/>
<path d="M257.2 407.5l2.6 .2v-.2zM257.2 407.5l2.6 .2h-2.7z"/>
<path d="M265.4 407.6l2.7 .2-.1-.2zM265.4 407.6l2.7 .2h-2.7z"/>
<path d="M257.1 407.7l2.7 .2v-.2zM257.1 407.7l2.7 .2h-2.7z"/>
<path d="M265.4 407.8l2.7 .2v-.2zM265.4 407.8l2.7 .2h-2.7z"/>
<path d="M257.1 407.9l2.7 .2v-.2zM257.1 407.9l2.7 .2h-2.7z"/>
<path d="M265.4 408l2.7 .2v-.2zM265.4 408l2.7 .2h-2.7z"/>
<path d="M259.2 405l3.4 3.2 2.3-3.2zM259.2 405l3.4 3.2z"/>
<path d="M257.1 408.1l2.7 .2v-.2zM257.1 408.1l2.7 .2h-2.8z"/>
<path d="M265.4 408.2l2.7 .2v-.2zM265.4 408.2l2.7 .2h-2.7z"/>
<path d="M257 408.3l2.8 .2v-.2zM257 408.3l2.8 .2h-2.8z"/>
<path d="M265.4 408.4l2.7 .2v-.2zM265.4 408.4l2.7 .2h-2.7z"/>
<path d="M257 408.5l2.8 .3v-.3zM257 408.5l2.8 .3h-2.8z"/>
<path d="M265.4 408.6l2.7 .2v-.2zM265.4 408.6l2.7 .2h-2.7z"/>
<path d="M257 408.8l2.8 .2v-.2zM257 408.8l2.8 .2h-2.7z"/>
<path d="M265.4 408.8l2.7 .2v-.2zM265.4 408.8l2.7 .2h-2.7z"/>
<path d="M257.1 409l2.7 .2v-.2zM257.1 409l2.7 .2h-2.7z"/>
<path d="M265.4 409l2.7 .2v-.2zM265.4 409l2.7 .2h-2.7z"/>
<path d="M257.1 409.2l2.7 .2v-.2zM257.1 409.2l2.7 .2h-2.7z"/>
<path d="M265.4 409.2l2.6 .2 .1-.2zM265.4 409.2l2.6 .2h-2.6z"/>
<path d="M257.1 409.4l2.7 .2v-.2zM257.1 409.4l2.7 .2h-2.6z"/>
<path d="M265.4 409.4l2.6 .2v-.2zM265.4 409.4l2.6 .2h-2.6z"/>
<path d="M257.2 409.6l2.6 .2v-.2zM257.2 409.6l2.6 .2h-2.5z"/>
<path d="M265.4 409.6l2.5 .2 .1-.2zM265.4 409.6l2.5 .2h-2.5z"/>
<path d="M257.3 409.8l2.5 .1v-.1zM257.3 409.8l2.5 .1h-2.5z"/>
<path d="M265.4 409.8l2.4 .2 .1-.2zM265.4 409.8l2.4 .2h-2.4z"/>
<path d="M257.3 409.9l2.5 .2v-.2zM257.3 409.9l2.5 .2h-2.4z"/>
<path d="M265.4 410l2.3 .2 .1-.2zM265.4 410l2.3 .2h-2.3z"/>
<path d="M264.9 406.2v4.1zM264.9 406.2v4.1h-2.3z"/>
<path d="M260.3 406.8l2.3 3.5zM260.3 406.8l2.3 3.5h-2.3z"/>
<path d="M257.4 410.1l2.4 .2v-.2zM257.4 410.1l2.4 .2h-2.3z"/>
<path d="M265.4 410.2l2.2 .1 .1-.1zM265.4 410.2l2.2 .1h-2.2z"/>
<path d="M262.6 410.3h2.3zM262.6 410.3h2.3z"/>
<path d="M260.3 410.3h2.3zM260.3 410.3h2.3z"/>
<path d="M257.5 410.3h2.3zM257.5 410.3h2.3z"/>
<path d="M257.5 410.3h10.1zM257.5 410.3l10.1 .1z"/>
<path d="M257.6 410.4l10 .1v-.1zM257.6 410.4l10 .1h-10z"/>
<path d="M257.6 410.5h10zM257.6 410.5h9.9z"/>
<path d="M257.7 410.5h9.8zM257.7 410.5l9.7 .2z"/>
<path d="M257.8 410.7h9.6zM257.8 410.7h9.6z"/>
<path d="M257.8 410.7h9.6zM257.8 410.7l9.5 .2z"/>
<path d="M257.9 410.9h9.4zM257.9 410.9h9.4z"/>
<path d="M257.9 410.9h9.4zM257.9 410.9l9.3 .1z"/>
<path d="M258 411h9.2zM258 411l9.1 .1z"/>
<path d="M258.1 411.1h9zM258.1 411.1l8.9 .1z"/>
<path d="M258.2 411.2h8.8zM258.2 411.2h8.8z"/>
<path d="M258.2 411.2h8.8zM258.2 411.2l8.7 .2z"/>
<path d="M258.3 411.4h8.6zM258.3 411.4h8.5z"/>
<path d="M258.4 411.4h8.4zM258.4 411.4l8.3 .1z"/>
<path d="M258.5 411.5h8.2zM258.5 411.5h8.2z"/>
<path d="M258.5 411.5h8.2zM258.5 411.5l8 .2z"/>
<path d="M258.7 411.7h7.8zM258.7 411.7h7.8z"/>
<path d="M258.7 411.7h7.8zM258.7 411.7l7.6 .1z"/>
<path d="M258.9 411.8h7.4zM258.9 411.8h7.4z"/>
<path d="M258.9 411.8h7.4zM258.9 411.8l7.2 .1z"/>
<path d="M259.1 411.9h7zM259.1 411.9l7 .1z"/>
<path d="M259.1 412h7zM259.1 412l6.8 .1z"/>
<path d="M259.3 412.1h6.6zM259.3 412.1h6.6z"/>
<path d="M259.3 412.1h6.6zM259.3 412.1l6.4 .1z"/>
<path d="M259.5 412.2h6.2zM259.5 412.2h6.2z"/>
<path d="M259.5 412.2h6.2zM259.5 412.2l6 .1z"/>
<path d="M259.7 412.3h5.8zM259.7 412.3h5.8z"/>
<path d="M259.7 412.3h5.8zM259.7 412.3l5.6 .1z"/>
<path d="M259.9 412.4h5.4zM259.9 412.4h5.4z"/>
<path d="M259.9 412.4h5.4zM259.9 412.4l5.2 .1z"/>
<path d="M260.1 412.5h5zM260.1 412.5h4.9z"/>
<path d="M260.2 412.5h4.8zM260.2 412.5l4.6 .1z"/>
<path d="M260.3 412.6h4.5zM260.3 412.6h4.5z"/>
<path d="M260.4 412.6h4.4zM260.4 412.6h4.2z"/>
<path d="M260.6 412.6h4zM260.6 412.6l4 .1z"/>
<path d="M260.6 412.7h4zM260.6 412.7h3.8z"/>
<path d="M260.8 412.7h3.6zM260.8 412.7h3.5z"/>
<path d="M260.9 412.7h3.4zM260.9 412.7l3.2 .1z"/>
<path d="M261.1 412.8h3zM261.1 412.8h3z"/>
<path d="M261.1 412.8h3zM261.1 412.8h2.8z"/>
<path d="M261.3 412.8h2.6zM261.3 412.8h2.5z"/>
<path d="M261.4 412.8h2.4zM261.4 412.8l2.2 .1z"/>
<path d="M261.6 412.9h2zM261.6 412.9h2z"/>
<path d="M261.6 412.9h2zM261.6 412.9h1.8z"/>
<path d="M261.8 412.9h1.6zM261.8 412.9h1.5z"/>
<path d="M261.9 412.9h1.4zM261.9 412.9h1.2z"/>
<path d="M262.1 412.9h1zM262.1 412.9h1z"/>
<path d="M262.1 412.9h1zM262.1 412.9h.8z"/>
<path d="M262.3 412.9h.5zM262.4 412.9h.4z"/>
</g>
<g fill="#ed1f24" stroke="#ed1f24" stroke-width=".3">
<path d="M267.7 401.1l-1.5 2.7h-.5z"/>
<path d="M265.7 403.8h.5z"/>
<path d="M265.2 404.6h.1z"/>
<path d="M265.3 404.6h.4z"/>
<path d="M265.7 403.8l.4 .1zM265.9 403.9h.2z"/>
<path d="M265.7 403.8l.2 .1zM265.7 403.8l.2 .1z"/>
<path d="M265.7 403.9l.4 .1zM265.7 403.9l.4 .1z"/>
<path d="M265.6 404l.2 .6 .3-.6zM265.6 404l.2 .6h-.6z"/>
<path d="M265.2 404.6h.6zM265.2 404.6h.5z"/>
<path d="M265.3 404.6l.4 .1zM265.5 404.7h.2z"/>
<path d="M265.1 404.6l.4 .1zM265.1 404.6l.4 .1z"/>
<path d="M265.1 404.7l.6 .1zM265.1 404.7l.6 .1z"/>
<path d="M265 404.8l.5 .2 .2-.2zM265 404.8l.5 .2h-.6z"/>
<path d="M264.9 405l-1.1 3.2 1.7-3.2zM264.9 405l-1.1 3.2h-1.2z"/>
<path d="M259.2 405l3.4 3.2zM259.2 405l3.4 3.2h-1.4z"/>
<path d="M261.2 408.2l1.4 2.1zM261.2 408.2h2.6l-1.2 2.1z"/>
</g>
<!-- layer: 0 -->
<path d="M259 404.8l.2 .2z" fill="#ed1f24" stroke="#ed1f24" stroke-width=".3"/>
<g fill="#c7c8ca" stroke="#c7c8ca" stroke-width=".3">
<path d="M213.7 405.1h.7l-.1 .3z"/>
<path d="M217.7 403.6h2.8l-1.4 2.1z"/>
<path d="M215.6 408.1l1-.7 .9 .7z"/>
<path d="M215.6 408.1l2 .1z"/>
<path d="M212.8 403.6l2.6 .2 .2-.2zM212.8 403.6l2.6 .2h-2.5z"/>
<path d="M212.9 403.8l2.3 .3 .2-.3zM212.9 403.8l2.3 .3h-2.1z"/>
<path d="M213.1 404.1l1.9 .2 .2-.2zM213.1 404.1l1.9 .2h-1.8z"/>
<path d="M213.2 404.3l1.6 .3 .2-.3zM213.2 404.3l1.6 .3h-1.4z"/>
<path d="M213.4 404.6l1.2 .3 .2-.3zM213.4 404.6l1.2 .3h-1z"/>
<path d="M213.6 404.9l.8 .2 .2-.2zM213.6 404.9l.8 .2h-.7z"/>
<path d="M213.7 405.1l.2 .3h.4zM213.9 405.4h.4l-.2 .3z"/>
<path d="M217.7 403.6l.9 2.1h.5zM218.6 405.7h.5l-.3 .6z"/>
<path d="M215.6 408.1l2 .1zM215.7 408.2h1.9l-1 1.5z"/>
</g>
<path d="M215.6 408.1l1 1.6 1-1.5M215.8 403.6h-3l1.3 2.1M216.9 401.5l3.6 9-3.9-3.1-4.5 3.1 2.1-5zM217.7 403.6h2.8l-1.7 2.7" fill="none" stroke="#636466" stroke-width=".3"/>
<g fill="#293189" stroke="#293189" stroke-width=".3">
<path d="M216.9 401.5l.2 .5h-.6z"/>
<path d="M212.6 409.3h1.3l-1.8 1.2z"/>
<path d="M216.6 407.4h2.6l.8 1.9z"/>
<path d="M216.5 402l.8 .5-.2-.5zM216.5 402l.8 .5h-1.2z"/>
<path d="M216.1 402.5l1.4 .5-.2-.5zM216.1 402.5l1.4 .5h-1.7z"/>
<path d="M215.8 403l1.9 .6-.2-.6zM215.8 403l1.9 .6h-2.3z"/>
<path d="M215.4 403.6l2.4 .2-.1-.2zM215.4 403.6l2.4 .2h-2.6z"/>
<path d="M215.2 403.8l2.7 .3-.1-.3zM215.2 403.8l2.7 .3h-2.9z"/>
<path d="M215 404.1l3 .3-.1-.3zM215 404.1l3 .3h-3.1z"/>
<path d="M214.9 404.4l3.2 .3-.1-.3zM214.9 404.4l3.2 .3h-3.4z"/>
<path d="M214.7 404.7l3.5 .2-.1-.2zM214.7 404.7l3.5 .2h-3.6z"/>
<path d="M214.6 404.9l3.8 .3-.2-.3zM214.6 404.9l3.8 .3h-4z"/>
<path d="M214.4 405.2l4.1 .3-.1-.3zM214.4 405.2l4.1 .3h-4.3z"/>
<path d="M214.2 405.5l4.4 .3-.1-.3zM214.2 405.5l4.4 .3h-4.5z"/>
<path d="M214.1 405.8l4.6 .3-.1-.3zM214.1 405.8l4.6 .3h-4.7z"/>
<path d="M214 406.1l4.8 .2-.1-.2zM214 406.1l4.8 .2h-5z"/>
<path d="M213.8 406.3l5.1 .3-.1-.3zM213.8 406.3l5.1 .3h-5.2z"/>
<path d="M213.7 406.6l5.3 .3-.1-.3zM213.7 406.6l5.3 .3h-5.4z"/>
<path d="M213.6 406.9l5.6 .3-.2-.3zM213.6 406.9l5.6 .3h-5.8z"/>
<path d="M213.4 407.2l5.8 .2v-.2zM213.4 407.2l5.8 .2h-5.9z"/>
<path d="M213.3 407.4h3.3zM213.3 407.4l3.2 .1z"/>
<path d="M213.3 407.5l2.3 .6 .9-.6zM213.3 407.5l2.3 .6h-2.5z"/>
<path d="M213.1 408.1l1.7 .6 .8-.6zM213.1 408.1l1.7 .6h-2z"/>
<path d="M216.6 407.4l2.4 1.9h1zM219 409.3h1l.5 1.2z"/>
<path d="M212.8 408.7l1.1 .6 .9-.6zM212.8 408.7l1.1 .6h-1.3z"/>
</g>
<g font-size="7.1">
<text x="182.7" y="113.8">RCP</text>
<text x="98.5" y="114.3">PLAN</text>
<text x="98.3" y="226.3">ELEVATION-1</text>
<text x="180.1" y="228">ELEVATION-2</text>
<text x="99.6" y="338.7">ELEVATION-3</text>
<text x="182.4" y="338.7">ELEVATION-4</text>
</g>
<text font-size="7.1" fill="#00f" x="61.6" y="391.7" transform="rotate(-180 61.6 391.7)">N</text>
<g font-size="6.6">
<text x="80.1" y="64.6">P-03</text>
<text x="123.1" y="72">P-04</text>
<text x="185.6" y="83.6">SD-36</text>
<text x="103.7" y="84.3">SD-36</text>
<text x="115" y="94.2" transform="rotate(-90 115 94.2)">SB-07</text>
</g>
<g font-size="6.2">
<text x="205.3" y="125.6">SLAB</text>
<text x="122.4" y="254.7">FALSE CEILING</text>
</g>
<g font-size="5.7">
<text x="134.1" y="124.5">SLAB</text>
<text x="116.4" y="142.9">FALSE CEILING</text>
<text x="193" y="143.9">FALSE CEILING</text>
<text x="172.9" y="158">COLUMN</text>
<text x="136.2" y="214.1">FFL.</text>
<text x="212.7" y="214.8">FFL.</text>
<text x="140.1" y="236">SLAB</text>
<text x="214.5" y="237.1">SLAB</text>
<text x="196.8" y="255.4">FALSE CEILING</text>
<text x="142.9" y="325.6">FFL.</text>
</g>
<text font-size="5.7" fill="#5e5e5e" x="217.7" y="326.7">FFL.</text>
<g font-size="5.4" fill="#767676">
<text x="98.3" y="69.7">RECORD</text>
<text x="180.1" y="69">RECORD</text>
<text x="101.7" y="76.2">ROOM</text>
<text x="183.4" y="75.5">ROOM</text>
<text x="96.7" y="82.7">2450x1830</text>
<text x="178.5" y="82">2450x1830</text>
</g>
<g font-size="5">
<text x="66.1" y="376.3">TITLE :</text>
<text x="143.5" y="376.3">CLIENT :</text>
<text x="210.7" y="376.3">PROJECT :</text>
<text x="78.4" y="384.8">RECORD ROOM</text>
<text x="72.9" y="390.8">ELEVATION LAYOUT</text>
</g>
<g font-size="4.9" fill="#f00">
<text x="106.4" y="77.5">SD</text>
<text x="188.2" y="76.8">SD</text>
</g>
<g font-size="4.5">
<text x="37.5" y="380.6">W</text>
<text x="24.5" y="394.9">S</text>
<text x="38.8" y="409.2">E</text>
</g>
<g font-size="4" fill="#f00">
<text x="90.3" y="91.7">1</text>
<text x="83.8" y="98.3">4</text>
<text x="96.9" y="98.3">2</text>
<text x="90.6" y="105.9">3</text>
</g>
<text font-size="4" x="153" y="403.5">AVC/TGMSIDC/IVFP/S/03</text>
<g font-size="3.8" fill="#f00">
<text x="119.7" y="56.3">1</text>
<text x="113.6" y="62.5">4</text>
<text x="125.9" y="62.5">2</text>
<text x="119.9" y="69.7">3</text>
</g>
<g font-size="3.6">
<text x="143.7" y="383.3">TELANGANA STATE MEDICAL</text>
<text x="143.6" y="387.6">SERVICES AND INFRASTRUCTURE</text>
<text x="143.5" y="392">DEVELOPMENT CORPORATION.</text>
<text x="169.3" y="416.1">SHEET</text>
<text x="194.5" y="416.1">03</text>
</g>
<g font-size="3.2">
<text x="64.4" y="398.5">PURPOSE OF DRAWING :-</text>
<text x="66.3" y="404.6">PROPOSED</text>
<text x="94" y="404.6">FOR APPROVAL</text>
<text x="66.2" y="411.6">WORKING</text>
<text x="104.4" y="411.6">AS BUILT</text>
<text x="212.4" y="413.8">ASTA</text>
</g>
<g font-size="3">
<text x="210" y="383">IFV CENTER ON THIRD FLOOR IN MODERN</text>
<text x="210.1" y="386.6">GOVERNMENT MATERNITY HOSPITAL,</text>
<text x="210" y="390.2">PETLABURJ, HYDERABAD ,TELANGANA.</text>
<text x="141.8" y="398.3">DWG. No.:</text>
<text x="141.8" y="409.7">REV</text>
<text x="156.9" y="409.7">R2</text>
<text x="169.7" y="409.7">DATE</text>
<text x="184.1" y="409.7">20-06-2024</text>
<text x="140.6" y="415.4">SCALE</text>
<text x="155.8" y="415.4">NTS</text>
</g>
<text font-size="2.5" x="210.1" y="396.6">CONTRACTOR :</text>
<g font-size="1.9">
<text x="225.2" y="407.6">H. NO. 8-2-334/27, Plot No. 27,</text>
<text x="225.3" y="405.3">M/s Asta Vardhman Consortium</text>
<text x="225.2" y="409.9">Road No. 03, Banjara Hills,</text>
<text x="225.2" y="412.2">Hyderabad - 500034</text>
</g>
</svg>
